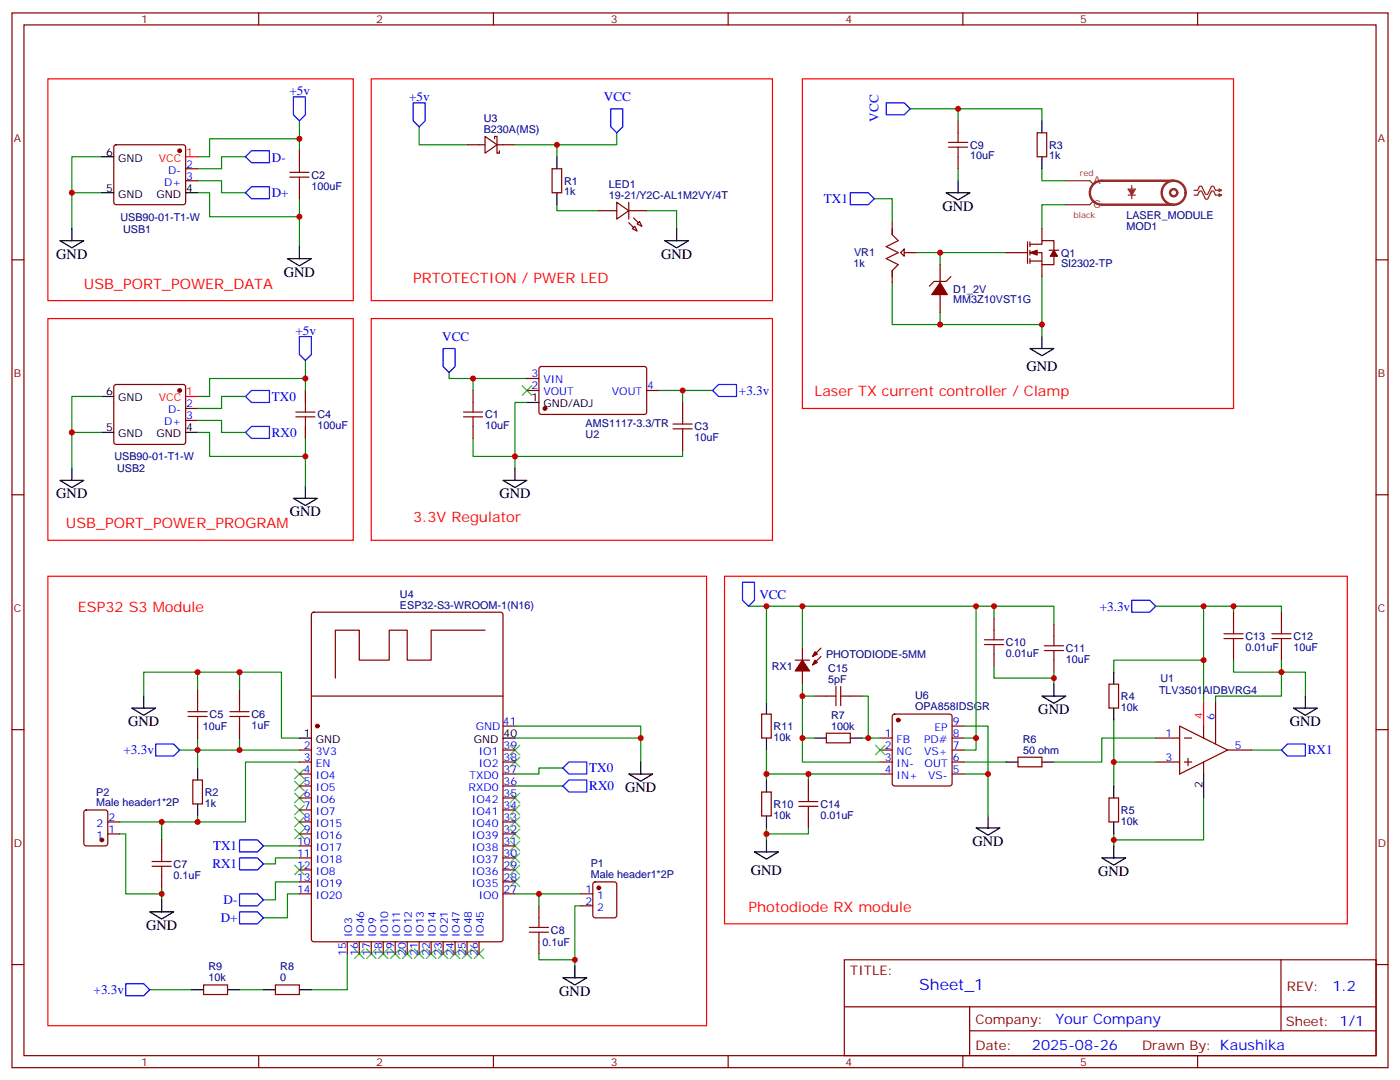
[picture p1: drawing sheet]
<svg xmlns="http://www.w3.org/2000/svg" width="412mm" height="318mm" viewBox="0 0 412 318" stroke-linecap="round" stroke-linejoin="round" font-family="sans-serif">
<g fill="none" stroke="#870000" stroke-width=".35">
<path d="M3.5 3.8h405.4v310.5h-405.4zM7.1 7.3h398.2v303.4h-398.2zM76.2 3.8v3.5M145.3 3.8v3.5M214.5 3.8v3.5M283.6 3.8v3.5M352.8 3.8v3.5M282.2 35.6v3.5M305.5 39.1h2.8v7h-2.8zM33.7 42.8l.5-.2h19.8l.5 .2 .2 .5v16.2l-.3 .5-.4 .3h-19.8l-.5-.3-.2-.5v-16.2zM54.7 49.7h3.5M54.7 53.2h3.5"/>
<path d="M88.2 44.4v3.5M88.2 55v3.5M137.6 42.6h5.3M142.9 40.1l3.5 2.5-3.5 2.5zM145.7 40.9v-.8h.7v5h.7v-.7M146.4 42.6h5.3M162.6 49.7h2.9v7h-2.9zM181.7 59.5l3.5 2.5-3.5 2.5zM185.2 59.5v5M282.2 46.1v3.6M3.5 76.5h3.6M176.4 62h5.3"/>
<path d="M185.2 62h5.3M186.3 67.3l.7-.7 .7 1.4zM187.7 65.9l.7-.7 .7 1.4zM262.8 65.5v3.6l1.8 1.7-3.5 1.8 3.5 1.8-3.5 1.7 3.5 1.8-1.8 1.8v3.5M266.3 73.3v2.1l-1-1zM266.3 74.4h3.6M276.9 77.9v5.3M296.3 74.4h6.4M302.7 71.2v6.3M303.4 71.9h3.5v-1.1h3.5v2.9M303.4 74.4h3.5v3.5h3.5v-2.5M303.4 76.8h3.5"/>
<path d="M303.4 71.2v1.4M303.4 73.7v1.4M303.4 76.1v1.4M306.9 67.3v3.5M306.9 77.9v3.5M309 73.7h2.9M405.3 76.5h3.6M276.9 86.7v5.3M280.1 81.4l-1.4 1.4h-3.5l-1.4 1.4M33.7 113.4l.5-.2h19.8l.5 .2 .2 .5v16.2l-.3 .5-.4 .2h-19.8l-.5-.2-.2-.5v-16.2zM90 114.9v3.6M139.3 114.9v3.6"/>
<path d="M155.2 114.9h3.5M155.2 111.4h3.5M159 108.1l.5-.2h30.6l.4 .7-.1 13-.6 .4-30.6-.1-.5-.6v-12.7zM190.5 114.9h3.5M201.1 118.5v3.5M54.7 120.2h3.5M54.7 123.8h3.5M90 125.5v3.5M139.3 125.5v3.5M201.1 129v3.6M3.5 145.6h3.6M405.3 145.6h3.6"/>
<path d="M92 180.4l.4-.2h55.1l.6 .4 .1 95.9-.5 .7h-55.3l-.6-.4-.1-95.9zM142.9 185.5h-15.9v8.8h-7.1v-8.8h-5.2v8.8h-8.9v-8.8h-7v14.1M234.2 194.3h4.3M236.4 190.8v10.6M241.8 193.2l-2.5 2.5M241.8 190.8l-2.5 2.4M292.8 182v3.5M292.8 192.5v3.6M310.4 183.7v3.6M310.4 194.3v3.5M363.4 180.2v3.5M363.4 190.8v3.5"/>
<path d="M377.5 180.2v3.5M377.5 190.8v3.5M3.5 214.8h3.6M58.2 203.1v3.6M58.2 213.7v3.5M70.6 203.1v3.6M70.6 213.7v3.5M91.7 204.9h56.5M148.2 213.7h3.5M224.4 210.2h2.8v7h-2.8zM239.9 204.9h3.5M243.4 215.8h7.1v2.9h-7.1z"/>
<path d="M250.5 204.9h3.5M259.3 217.2h3.5M263.1 210.4l.4-.2h16.3l.5 .2 .2 .5v19.7l-.3 .5-.4 .3h-16.3l-.5-.3-.2-.5v-19.7zM280.5 213.7h3.5M280.5 217.2h3.5M326.7 201.4h2.8v7h-2.8zM340.4 217.2h7.1M347.5 213.7l14.1 7.1-14.1 7zM348.9 217.2h2.1M354.5 213.7v3.5M358.1 206.7v12.3M405.3 214.8h3.6"/>
<path d="M24.9 238.6l.5-.2h5.6l.7 .4v9.5l-.4 .6-5.9 .1-.7-.5v-9.4zM56.8 229.6h2.8v7h-2.8zM88.2 220.8h3.5M88.2 224.3h3.5M88.2 227.8h3.5M88.2 231.4h3.5M88.2 234.9h3.5M88.2 238.4h3.5M148.2 220.8h3.5M148.2 224.3h3.5M148.2 227.8h3.5M148.2 231.4h3.5"/>
<path d="M148.2 234.9h3.5M148.2 238.4h3.5M224.4 233.1h2.8v7.1h-2.8zM238.1 229.6v3.5M259.3 220.8h3.5M259.3 224.3h3.5M259.3 227.8h3.5M280.5 220.8h3.5M280.5 224.3h3.5M280.5 227.8h3.5M299.9 222.9h7v2.8h-7zM326.7 234.9h2.8v7h-2.8z"/>
<path d="M340.4 224.3h7.1M348.9 224.3h2.1M350 223.2v2.2M354.5 224.3v3.5M361.6 220.8h7.1M31.7 245.5h3.6M31.7 241.9h3.6M47.6 247.2v3.6M47.6 257.8v3.5M88.2 245.5h3.5M88.2 241.9h3.5M88.2 249h3.5"/>
<path d="M88.2 252.5h3.5M88.2 256h3.5M88.2 259.6h3.5M148.2 245.5h3.5M148.2 241.9h3.5M148.2 249h3.5M148.2 252.5h3.5M148.2 256h3.5M148.2 259.6h3.5M174.9 259.8l.4-.2h5.7l.6 .4 .1 9.5-.5 .6-5.9 .1-.6-.5-.1-9.4zM238.1 240.2v3.5M88.2 263.1h3.5"/>
<path d="M102.3 277.2v3.5M105.8 277.2v3.5M109.4 277.2v3.5M112.9 277.2v3.5M116.4 277.2v3.5M119.9 277.2v3.5M123.5 277.2v3.5M127 277.2v3.5M130.5 277.2v3.5M134.1 277.2v3.5M137.6 277.2v3.5M141.1 277.2v3.5"/>
<path d="M148.2 263.1h3.5M158.7 266.6v3.6M158.7 277.2v3.5M171.1 263.1h3.5M171.1 266.6h3.5M3.5 283.9h3.6M60 289.9h7v2.8h-7zM81.1 289.9h7.1v2.8h-7.1zM248.7 282.5h156.6v28.2h-156.6zM248.7 296.4h156.5M285.6 296.4v14.1M377.3 282.5v20.9"/>
<path d="M405.3 283.9h3.6M76.2 310.7v3.6M145.3 310.7v3.6M214.5 310.7v3.6M283.6 310.7v3.6M285.6 303.4h119.6M352.8 310.7v3.6"/>
</g>
<g fill="none" stroke="#008700" stroke-width=".35">
<path d="M88.2 35.6v5.3h-26.5v5.2h-3.5M123.5 37.3v5.3h14.1M181.7 39.1v3.5h-30M268.1 32h38.8v3.6M282.2 32v3.6M21.2 56.7h8.8M30 46.1h-8.8v21.2M58.2 56.7h3.5v7.1h26.5v8.8M58.2 53.2h7.1v3.5h7M72.3 46.1h-7v3.6h-7.1M88.2 40.9v3.5M88.2 58.5v5.3"/>
<path d="M164 42.6v3.5M257.5 58.5h5.3v7M282.2 49.7v3.5M306.9 49.7v3.5h7.1M164 60.3v1.7h12.4M190.5 62h8.8v5.3M269.9 74.4h26.4M276.9 74.4v3.5M314 60.3h-7.1v7M262.8 83.2v12.3h44.1M276.9 92v3.5M306.9 81.4v17.7"/>
<path d="M30 116.7h-8.8v21.2M72.3 116.7h-7v3.5h-7.1M90 106.1v5.3h-28.3v5.3h-3.5M90 111.4v3.5M132.3 109.6v1.8h22.9M139.3 111.4v3.5M155.2 118.5h-3.5v15.8h-12.4v-5.3M194 114.9h15.9M201.1 114.9v3.6M21.2 127.3h8.8M58.2 123.8h7.1v3.5h7M58.2 127.3h3.5v7h28.3v8.9"/>
<path d="M90 129v5.3M201.1 132.6v1.7h-49.4v3.6M220.5 178.4h89.9v5.3M225.8 178.4v28.3M236.4 178.4v12.4M287.5 178.4v42.4h-3.5M292.8 178.4v3.6M340.4 178.4h14.1M363.4 178.4v1.8M58.2 197.8v5.3M70.6 197.8v5.3M292.8 196.1v3.5h17.6"/>
<path d="M310.4 197.8v3.6M354.5 194.3h-26.4v3.5M363.4 194.3v3.5h14.1M377.5 197.8h7v7.1M377.5 180.2v-1.8h-23v28.3M377.5 197.8v7.1h-19.4v1.8M377.5 194.3v3.5M42.3 204.9v-7.1h40.6v19.4h5.3M58.2 217.2v8.9M70.6 217.2v3.6M151.7 213.7h37v10.6M151.7 217.2h37"/>
<path d="M236.4 201.4v22.9h22.9M236.4 217.2h3.5M236.4 204.9h3.5M254 204.9h1.8v12.3M254 217.2h5.3M284 213.7h7v14.1M284 217.2h3.5M328.1 211.9v19.5M340.4 217.2h-15.8v7.1h-14.2M52.9 220.8h35.3M88.2 224.3h-15.9v17.6h-14.1v-1.7M151.7 231.4h14.1"/>
<path d="M165.8 226.1h-7.1v1.7h-7M225.8 220.8v8.8M225.8 227.8h33.5M238.1 227.8v1.8M284 227.8h7v12.4M284 224.3h12.3M328.1 224.3h12.3M354.5 234.9v12.3h-26.4v-1.7M368.7 220.8h8.8M35.3 245.5h1.7v17.6h10.6M35.3 241.9h12.3M58.2 241.9h-10.6v5.3"/>
<path d="M77.6 249h10.6M88.2 252.5h-7.1v1.8h-3.5M88.2 259.6h-7.1v5.3h-3.5M225.8 243.7v1.8M238.1 243.7v1.8h-12.3v1.7M328.1 247.2v1.8M47.6 261.3v3.6M88.2 263.1h-3.5v7.1h-7.1M151.7 263.1h19.4M158.7 263.1v3.5M171.1 266.6h-1.8v15.9h-10.6v-1.8M44.1 291.3h12.3"/>
<path d="M70.6 291.3h7M102.3 280.7v10.6h-10.6M169.3 282.5v1.8"/>
</g>
<g fill="none" stroke="#00f" stroke-width=".35">
<path d="M86.4 28.5h3.6v5.3l-1.8 1.8-1.8-1.8zM121.7 30.3h3.5v5.3l-1.7 1.7-1.8-1.7zM179.9 32h3.5v5.3l-1.7 1.8-1.8-1.8zM261.1 30.3h5.2l1.8 1.7-1.8 1.8h-5.2zM72.3 56.7l1.8-1.7h5.3v3.5h-5.3zM72.3 46.1l1.8-1.7h5.3v3.5h-5.3zM250.5 56.7h5.3l1.7 1.8-1.7 1.8h-5.3zM88.2 99.1h3.5v5.3l-1.7 1.7-1.8-1.7zM72.3 116.7l1.8-1.8h5.3v3.6h-5.3zM130.5 102.6h3.6v5.3l-1.8 1.7-1.8-1.7zM209.9 114.9l1.8-1.7h5.3v3.5h-5.3zM72.3 127.3l1.8-1.8h5.3v3.5h-5.3z"/>
<path d="M218.7 171.4h3.5v5.3l-1.7 1.7-1.8-1.7zM333.4 176.7h5.3l1.7 1.7-1.7 1.8h-5.3zM45.9 219h5.3l1.7 1.8-1.7 1.7h-5.3zM165.8 231.4l1.8-1.8h5.3v3.5h-5.3zM165.8 226.1l1.8-1.8h5.3v3.5h-5.3zM377.5 220.8l1.7-1.8h5.3v3.5h-5.3zM70.6 247.2h5.2l1.8 1.8-1.8 1.8h-5.2zM70.6 252.5h5.2l1.8 1.8-1.8 1.7h-5.2zM70.6 268.4h5.2l1.8 1.8-1.8 1.7h-5.2zM70.6 263.1h5.2l1.8 1.8-1.8 1.7h-5.2zM37 289.6h5.3l1.8 1.7-1.8 1.8h-5.3z"/>
</g>
<g fill="none" stroke="#000" stroke-width=".35">
<path d="M306.9 35.6v3.5M30 56.7h3.5M30 46.1h3.5M54.7 56.7h3.5M164 46.1v3.6M164 56.7v3.6M278.7 56.7h7.1l-3.6 2.1zM282.2 53.2v3.5M306.9 46.1v3.6M17.6 70.8h7.1l-3.5 2.2zM21.2 67.3v3.5M84.7 76.1h7l-3.5 2.1z"/>
<path d="M88.2 72.6v3.5M195.8 70.8h7l-3.5 2.2zM199.3 67.3v3.5M306.9 99.1v3.5M30 116.7h3.5M155.2 118.5h3.5M303.4 102.6h7l-3.5 2.1zM21.2 137.9v3.5M30 127.3h3.5M54.7 127.3h3.5M151.7 137.9v3.5M17.6 141.4h7.1l-3.5 2.1z"/>
<path d="M86.4 146.7h7.1l-3.5 2.1zM90 143.2v3.5M148.2 141.4h7l-3.5 2.1zM328.1 197.8v3.6M38.8 208.4h7.1l-3.6 2.1zM42.3 204.9v3.5M88.2 217.2h3.5M148.2 217.2h3.5M225.8 206.7v3.5M225.8 217.2v3.6M239.9 217.2h3.5M250.5 217.2h3.5"/>
<path d="M306.9 204.9h7.1l-3.6 2.1zM310.4 201.4v3.5M328.1 208.4v3.5M381 208.4h7.1l-3.6 2.1zM384.5 204.9v3.5M58.2 226.1v3.5M58.2 236.6v3.6M185.2 227.8h7.1l-3.6 2.1zM188.7 224.3v3.5M225.8 229.6v3.5M296.3 224.3h3.6M306.9 224.3h3.5"/>
<path d="M328.1 231.4v3.5M354.5 227.8v7.1M222.2 250.8h7.1l-3.5 2.1zM225.8 240.2v3.5M225.8 247.2v3.6M287.5 243.7h7.1l-3.6 2.1zM291 240.2v3.5M324.6 252.5h7l-3.5 2.1zM328.1 241.9v3.6M328.1 249v3.5M44.1 268.4h7.1l-3.6 2.1zM47.6 264.9v3.5"/>
<path d="M56.4 291.3h3.6M67 291.3h3.6M77.6 291.3h3.5M88.2 291.3h3.5M165.8 287.8h7.1l-3.6 2.1zM169.3 284.3v3.5"/>
</g>
<g fill="none" stroke="#3c3" stroke-width=".35">
<path d="M153.8 113.5l2.8 2.8M156.6 113.5l-2.8 2.8M150.3 219.4l2.8 2.8M153.1 219.4l-2.8 2.8M257.9 219.4l2.8 2.8M260.7 219.4l-2.8 2.8M86.8 237l2.8 2.8M86.8 233.5l2.8 2.8M86.8 229.9l2.8 2.9M86.8 226.4l2.8 2.8M89.6 237l-2.8 2.8M89.6 233.5l-2.8 2.8"/>
<path d="M89.6 229.9l-2.8 2.9M89.6 226.4l-2.8 2.8M150.3 237l2.8 2.8M150.3 233.5l2.8 2.8M150.3 222.9l2.8 2.8M153.1 233.5l-2.8 2.8M153.1 237l-2.8 2.8M153.1 222.9l-2.8 2.8M86.8 254.6l2.8 2.9M86.8 244.1l2.8 2.8M86.8 240.5l2.8 2.8M89.6 254.6l-2.8 2.9"/>
<path d="M89.6 244.1l-2.8 2.8M89.6 240.5l-2.8 2.8M150.3 258.2l2.8 2.8M150.3 254.6l2.8 2.9M150.3 251.1l2.8 2.8M150.3 247.6l2.8 2.8M150.3 244.1l2.8 2.8M150.3 240.5l2.8 2.8M153.1 258.2l-2.8 2.8M153.1 254.6l-2.8 2.9M153.1 251.1l-2.8 2.8M153.1 247.6l-2.8 2.8"/>
<path d="M153.1 244.1l-2.8 2.8M153.1 240.5l-2.8 2.8M104.4 279.3l2.8 2.9M107.2 279.3l-2.8 2.9M107.9 279.3l2.9 2.9M110.8 279.3l-2.9 2.9M111.5 279.3l2.8 2.9M114.3 279.3l-2.8 2.9M115 279.3l2.8 2.9M117.8 279.3l-2.8 2.9M118.5 279.3l2.9 2.9M121.4 279.3l-2.9 2.9"/>
<path d="M122.1 279.3l2.8 2.9M124.9 279.3l-2.8 2.9M125.6 279.3l2.8 2.9M128.4 279.3l-2.8 2.9M129.1 279.3l2.8 2.9M131.9 279.3l-2.8 2.9M132.6 279.3l2.9 2.9M135.5 279.3l-2.9 2.9M136.2 279.3l2.8 2.9M139 279.3l-2.8 2.9M139.7 279.3l2.8 2.9M142.5 279.3l-2.8 2.9"/>
</g>
<g fill="none" stroke="#a10000" stroke-width=".35">
<path d="M282.2 39.1v2.8M85.4 52.1h5.6M85.4 50.7h5.6M88.2 47.9v2.8M88.2 52.1v2.9M279.4 43.3h5.6M279.4 41.9h5.6M282.2 43.3v2.8M90 118.5v2.8M139.3 118.5v2.8M87.1 122.7h5.7M87.1 121.3h5.7"/>
<path d="M90 122.7v2.8M136.5 122.7h5.7M136.5 121.3h5.7M139.3 122.7v2.8M198.3 126.2h5.6M198.3 124.8h5.6M201.1 122v2.8M201.1 126.2v2.8M290 189.7h5.6M290 188.3h5.6M292.8 185.5v2.8M292.8 189.7v2.8"/>
<path d="M307.6 191.5h5.7M307.6 190.1h5.7M310.4 187.3v2.8M310.4 191.5v2.8M360.5 188h5.7M360.5 186.5h5.7M363.4 183.7v2.8M363.4 188v2.8M374.6 188h5.7M374.6 186.5h5.7M377.5 183.7v2.8M377.5 188v2.8"/>
<path d="M55.4 210.9h5.6M55.4 209.5h5.6M58.2 206.7v2.8M58.2 210.9v2.8M67.7 210.9h5.7M67.7 209.5h5.7M70.6 206.7v2.8M70.6 210.9v2.8M243.4 204.9h2.8M246.2 202.1v5.6M247.6 202.1v5.6M247.6 204.9h2.9"/>
<path d="M235.3 237.3h5.6M235.3 235.9h5.6M238.1 233.1v2.8M238.1 237.3v2.9M44.8 255h5.6M44.8 253.6h5.6M47.6 250.8v2.8M47.6 255v2.8M155.9 274.4h5.7M155.9 273h5.7M158.7 270.2v2.8M158.7 274.4v2.8"/>
</g>
<g fill="#870000" stroke="#870000" stroke-width=".35">
<path d="M240.1 194.3l.7 .7-1.5 .7z"/>
<path d="M240.1 191.8l.7 .7-1.5 .7z"/>
<path d="M236.4 194.3l2.1 3.2h-4.3z"/>
<path d="M276.9 83.2l2.1 3.5h-4.5z"/>
<path d="M186.6 64.1l1.4 1.4z"/>
<path d="M185.2 65.5l1.4 1.5z"/>
<path d="M303.4 74.4l2.1-.7v1.4z"/>
<path d="M310.4 73.7l1.1 1.7h-2.1z"/>
<circle cx="30" cy="247.2" r=".53"/>
<circle cx="176.4" cy="261.3" r=".53"/>
<circle cx="93.5" cy="213.7" r=".53"/>
<circle cx="52.9" cy="114.9" r=".53"/>
<circle cx="160.5" cy="120.2" r=".53"/>
<circle cx="52.9" cy="44.4" r=".53"/>
<circle cx="264.6" cy="211.9" r=".53"/>
</g>
<path d="M14.1 23.2h90v65.3h-90zM109.4 23.2h118.1v65.3h-118.1zM236.4 23.2h127v97h-127zM54.7 46.1h3.5M14.1 93.8h90v65.2h-90zM109.4 93.8h118.1v65.2h-118.1zM54.7 116.7h3.5M14.1 169.6h194v132.3h-194zM213.4 169.6h183.5v102.3h-183.5zM354.5 206.7v7" fill="none" stroke="#f00" stroke-width=".35"/>
<g fill="none" stroke="#8c2424" stroke-width=".71">
<path d="M345.7 53.2h-21.1a3.5 3.5 0 0 0-3.6 3.5 3.5 3.5 0 0 0 3.6 3.6h21.1"/>
<circle cx="345.7" cy="56.7" r="1.06"/>
<circle cx="345.7" cy="56.7" r="3.5"/>
</g>
<path d="M314 53.2h7l1.1 1.1M322.1 59.2l-1.1 1.1h-7M332.3 57.4h2.1M332.3 55.7h2.1l-1 1.7zM332.7 56h1.4l-.7 .7zM333 56.4h.7l-.3 .7zM333.4 54.6v1.1M333.4 57.4v1.1M351.7 56h1.1l.3-.7a.53 .53 0 0 1 .6-.5 .53 .53 0 0 1 .5 .5l.7 1.4a.53 .53 0 0 0 .5 .6 .53 .53 0 0 0 .6-.6l.7-1.4a.53 .53 0 0 1 .5-.5 .53 .53 0 0 1 .5 .5l.4 .7h1.7M351.7 57.4h1.1l.3-.7a.53 .53 0 0 1 .6-.5 .53 .53 0 0 1 .5 .5l.7 1.4a.53 .53 0 0 0 .5 .6 .53 .53 0 0 0 .6-.6l.7-1.4a.53 .53 0 0 1 .5-.5 .53 .53 0 0 1 .5 .5l.4 .7h1.7M359.1 55.7l.7 .3-.7 .4zM359.1 57.1l.7 .3-.7 .4z" fill="none" stroke="#8c2424" stroke-width=".35"/>
<g fill="#c00">
<circle cx="363.4" cy="178.4" r=".88"/>
<circle cx="328.1" cy="247.2" r=".88"/>
<circle cx="276.9" cy="95.5" r=".88"/>
<circle cx="188.7" cy="217.2" r=".88"/>
<circle cx="169.3" cy="282.5" r=".88"/>
<circle cx="158.8" cy="263.1" r=".88"/>
<circle cx="47.6" cy="263.1" r=".88"/>
<circle cx="47.6" cy="241.9" r=".88"/>
<circle cx="58.2" cy="241.9" r=".88"/>
<circle cx="70.6" cy="220.8" r=".88"/>
<circle cx="70.6" cy="197.8" r=".88"/>
<circle cx="58.2" cy="220.8" r=".88"/>
<circle cx="58.2" cy="197.8" r=".88"/>
<circle cx="164" cy="42.6" r=".88"/>
<circle cx="90" cy="111.4" r=".88"/>
<circle cx="88.2" cy="40.9" r=".88"/>
<circle cx="21.2" cy="127.3" r=".88"/>
<circle cx="90" cy="134.3" r=".88"/>
<circle cx="201.1" cy="114.9" r=".88"/>
<circle cx="151.7" cy="134.3" r=".88"/>
<circle cx="139.3" cy="111.4" r=".88"/>
<circle cx="88.2" cy="63.8" r=".88"/>
<circle cx="21.2" cy="56.7" r=".88"/>
<circle cx="377.5" cy="197.8" r=".88"/>
<circle cx="354.5" cy="194.3" r=".88"/>
<circle cx="354.5" cy="178.4" r=".88"/>
<circle cx="236.4" cy="178.4" r=".88"/>
<circle cx="292.8" cy="178.4" r=".88"/>
<circle cx="287.5" cy="178.4" r=".88"/>
<circle cx="236.4" cy="217.2" r=".88"/>
<circle cx="291" cy="227.8" r=".88"/>
<circle cx="225.8" cy="178.4" r=".88"/>
<circle cx="225.8" cy="227.8" r=".88"/>
<circle cx="287.5" cy="217.2" r=".88"/>
<circle cx="310.4" cy="199.6" r=".88"/>
<circle cx="238.1" cy="227.8" r=".88"/>
<circle cx="225.8" cy="245.5" r=".88"/>
<circle cx="255.8" cy="217.2" r=".88"/>
<circle cx="236.4" cy="204.9" r=".88"/>
<circle cx="306.9" cy="95.5" r=".88"/>
<circle cx="282.2" cy="32" r=".88"/>
<circle cx="276.9" cy="74.4" r=".88"/>
<circle cx="328.1" cy="224.3" r=".88"/>
</g>
<text font-size="4.6" fill="#00f" x="270.8" y="291.5">Sheet_1</text>
<g font-size="4.2">
<text x="277.6" y="62">GND</text>
<text x="16.6" y="76.1">GND</text>
<text x="194.7" y="76.1">GND</text>
<text x="83.6" y="81.4">GND</text>
<text x="302.3" y="109.3">GND</text>
<text x="16.6" y="146.7">GND</text>
<text x="147.1" y="146.7">GND</text>
<text x="85.4" y="152">GND</text>
<text x="37.7" y="213.7">GND</text>
<text x="305.9" y="210.2">GND</text>
<text x="379.9" y="213.7">GND</text>
<text x="184.1" y="233.1">GND</text>
<text x="286.5" y="249">GND</text>
<text x="221.2" y="257.5">GND</text>
<text x="323.5" y="257.8">GND</text>
<text x="43" y="273.7">GND</text>
<text x="164.7" y="293.1">GND</text>
</g>
<g font-size="4.2" fill="#f00">
<text x="121.7" y="83.2">PRTOTECTION / PWER LED</text>
<text x="24.7" y="84.9">USB_PORT_POWER_DATA</text>
<text x="239.9" y="116.7">Laser TX current controller / Clamp</text>
<text x="19.4" y="155.5">USB_PORT_POWER_PROGRAM</text>
<text x="121.7" y="153.7">3.3V Regulator</text>
<text x="22.9" y="180.2">ESP32 S3 Module</text>
<text x="220.5" y="268.4">Photodiode RX module</text>
</g>
<g font-size="4.2" fill="#00f">
<text x="392.5" y="291.8">1.2</text>
<text x="310.9" y="301.3">Your Company</text>
<text x="304" y="309.1">2025-08-26</text>
</g>
<g font-size="3.9" fill="#00f">
<text x="85.2" y="28.1">+5v</text>
<text x="120.5" y="29.8">+5v</text>
<text x="177.9" y="29.7">VCC</text>
<text x="258.8" y="35.8" transform="rotate(-90 258.8 35.8)">VCC</text>
<text x="80.1" y="47.5">D-</text>
<text x="80.1" y="58.1">D+</text>
<text x="242.7" y="59.7">TX1</text>
<text x="87" y="98.6">+5v</text>
<text x="130.3" y="100.3">VCC</text>
<text x="80.1" y="118">TX0</text>
<text x="217.7" y="116.2">+3.3v</text>
<text x="80.1" y="128.6">RX0</text>
<text x="223.7" y="176.2">VCC</text>
<text x="323.9" y="179.7">+3.3v</text>
<text x="36.4" y="222">+3.3v</text>
<text x="173.6" y="227.4">TX0</text>
<text x="385.2" y="222.1">RX1</text>
<text x="173.6" y="232.7">RX0</text>
<text x="62.7" y="250.2">TX1</text>
<text x="62.6" y="255.5">RX1</text>
<text x="65.9" y="266.1">D-</text>
<text x="65" y="271.4">D+</text>
<text x="27.6" y="292.6">+3.3v</text>
</g>
<g font-size="3.9" fill="#800">
<text x="250.5" y="287.1">TITLE:</text>
<text x="379.1" y="291.8">REV:</text>
<text x="287.4" y="301.3">Company:</text>
<text x="378.7" y="301.9">Sheet: 1/1</text>
<text x="287.4" y="309">Date:</text>
<text x="336.4" y="309.1">Drawn By: Kaushika</text>
</g>
<g font-size="3.2" fill="#800">
<text x="41.6" y="6.8">1</text>
<text x="110.8" y="6.8">2</text>
<text x="179.9" y="6.8">3</text>
<text x="249.1" y="6.8">4</text>
<text x="318.2" y="6.8">5</text>
<text x="4.1" y="41.9">A</text>
<text x="405.9" y="41.9">A</text>
<text x="4.1" y="111.1">B</text>
<text x="405.9" y="111.1">B</text>
<text x="4.1" y="180.2">C</text>
<text x="405.9" y="180.2">C</text>
<text x="4.1" y="249.3">D</text>
<text x="405.9" y="249.3">D</text>
<text x="41.6" y="313.7">1</text>
<text x="110.8" y="313.7">2</text>
<text x="179.9" y="313.7">3</text>
<text x="249.1" y="313.7">4</text>
<text x="318.2" y="313.7">5</text>
</g>
<g font-size="3.2" fill="#000080">
<text x="142.5" y="35.9">U3</text>
<text x="142.5" y="39.1">B230A(MS)</text>
<text x="285.8" y="46.9">10uF</text>
<text x="285.8" y="43.8">C9</text>
<text x="309" y="46.9">1k</text>
<text x="309" y="43.8">R3</text>
<text x="91.7" y="52.6">C2</text>
<text x="91.7" y="55.8">100uF</text>
<text x="166.2" y="57.5">1k</text>
<text x="166.2" y="54.3">R1</text>
<text x="179.3" y="58.5">19-21/Y2C-AL1M2VY/4T</text>
<text x="179.3" y="55.3">LED1</text>
<text x="35.5" y="64.9">USB90-01-T1-W</text>
<text x="331.8" y="64.5">LASER_MODULE</text>
<text x="36.3" y="68.4">USB1</text>
<text x="331.8" y="67.7">MOD1</text>
<text x="251.6" y="75.5">VR1</text>
<text x="312.6" y="75.5">Q1</text>
<text x="251.5" y="78.7">1k</text>
<text x="312.6" y="78.7">SI2302-TP</text>
<text x="280.8" y="89.3">MM3Z10VST1G</text>
<text x="280.8" y="86.1">D1_2V</text>
<text x="93.5" y="123.1">C4</text>
<text x="142.9" y="123.1">C1</text>
<text x="172.5" y="125.6">AMS1117-3.3/TR</text>
<text x="93.5" y="126.4">100uF</text>
<text x="142.9" y="126.3">10uF</text>
<text x="172.5" y="128.8">U2</text>
<text x="204.6" y="129.8">10uF</text>
<text x="204.6" y="126.7">C3</text>
<text x="33.7" y="135.5">USB90-01-T1-W</text>
<text x="34.5" y="139">USB2</text>
<text x="117.8" y="179.1">ESP32-S3-WROOM-1(N16)</text>
<text x="117.8" y="176">U4</text>
<text x="296.3" y="190.2">C10</text>
<text x="314" y="191.9">C11</text>
<text x="366.9" y="191.6">0.01uF</text>
<text x="366.9" y="188.4">C13</text>
<text x="381" y="191.6">10uF</text>
<text x="381" y="188.4">C12</text>
<text x="227.4" y="197.2">RX1</text>
<text x="243.3" y="193.7">PHOTODIODE-5MM</text>
<text x="243.9" y="197.8">C15</text>
<text x="296.3" y="193.3">0.01uF</text>
<text x="314" y="195.1">10uF</text>
<text x="243.9" y="201">5pF</text>
<text x="341.9" y="200.7">U1</text>
<text x="269.5" y="209">OPA858IDSGR</text>
<text x="269.5" y="205.8">U6</text>
<text x="330.2" y="209.2">10k</text>
<text x="330.2" y="206">R4</text>
<text x="341.4" y="204.3">TLV3501AIDBVRG4</text>
<text x="59.7" y="214.9">10uF</text>
<text x="61.7" y="211.3">C5</text>
<text x="74.1" y="214.5">1uF</text>
<text x="74.1" y="211.3">C6</text>
<text x="227.9" y="214.8">R11</text>
<text x="244.8" y="214.8">100k</text>
<text x="244.8" y="211.6">R7</text>
<text x="227.9" y="218.1">10k</text>
<text x="301.3" y="218.6">R6</text>
<text x="301.4" y="221.9">50 ohm</text>
<text x="28.3" y="237.3">Male header1*2P</text>
<text x="28.3" y="234.2">P2</text>
<text x="60.3" y="237.4">1k</text>
<text x="60.3" y="234.3">R2</text>
<text x="227.9" y="237.8">R10</text>
<text x="241.7" y="237.8">C14</text>
<text x="330.2" y="239.6">R5</text>
<text x="227.9" y="241">10k</text>
<text x="241.7" y="241">0.01uF</text>
<text x="330.2" y="242.7">10k</text>
<text x="51.2" y="255.4">C7</text>
<text x="174" y="255.2">P1</text>
<text x="51.2" y="258.6">0.1uF</text>
<text x="174" y="258.4">Male header1*2P</text>
<text x="162.3" y="274.8">C8</text>
<text x="159.8" y="278.4">0.1uF</text>
<text x="61.4" y="285.6">R9</text>
<text x="82.6" y="285.6">R8</text>
<text x="61.4" y="288.9">10k</text>
<text x="82.6" y="288.9">0</text>
</g>
<g font-size="3.2">
<text x="31.3" y="45.8">6</text>
<text x="34.8" y="47.6">GND</text>
<text x="31.3" y="56.4">5</text>
<text x="34.8" y="58.1">GND</text>
<text x="46.1" y="58.1">GND</text>
<text x="54.9" y="56.4">4</text>
<text x="31.3" y="116.3">6</text>
<text x="34.8" y="118.1">GND</text>
<text x="156.6" y="118.1">1</text>
<text x="160.1" y="119.9">GND/ADJ</text>
<text x="31.3" y="126.9">5</text>
<text x="34.8" y="128.7">GND</text>
<text x="46.1" y="128.7">GND</text>
<text x="54.9" y="126.9">4</text>
<text x="89.5" y="216.9">1</text>
<text x="93" y="218.7">GND</text>
<text x="139.6" y="218.7">GND</text>
<text x="148.3" y="216.9">40</text>
<text x="354.2" y="232" transform="rotate(-90 354.2 232)">2</text>
</g>
<g font-size="3.2" fill="#f00">
<text x="46.8" y="47.6">VCC</text>
<text x="54.9" y="45.8">1</text>
<text x="46.8" y="118.1">VCC</text>
<text x="54.9" y="116.3">1</text>
<text x="354.2" y="211.6" transform="rotate(-90 354.2 211.6)">4</text>
</g>
<g font-size="3.2" fill="#00f">
<text x="49.5" y="51.1">D-</text>
<text x="54.9" y="49.3">2</text>
<text x="54.9" y="52.8">3</text>
<text x="48.3" y="54.6">D+</text>
<text x="156.6" y="111.1">3</text>
<text x="160.1" y="112.8">VIN</text>
<text x="54.9" y="119.9">2</text>
<text x="156.6" y="114.6">2</text>
<text x="160.1" y="116.3">VOUT</text>
<text x="180.3" y="116.3">VOUT</text>
<text x="190.7" y="114.6">4</text>
<text x="48.3" y="125.2">D+</text>
<text x="49.5" y="121.6">D-</text>
<text x="54.9" y="123.4">3</text>
<text x="140.2" y="214.8">GND</text>
<text x="148.2" y="213.4">41</text>
<text x="275.2" y="215.1">EP</text>
<text x="280.6" y="213.4">9</text>
<text x="357.7" y="211.9" transform="rotate(-90 357.7 211.9)">6</text>
<text x="89.5" y="220.4">2</text>
<text x="148.3" y="220.4">39</text>
<text x="260.6" y="216.9">1</text>
<text x="260.6" y="220.4">2</text>
<text x="264.1" y="218.7">FB</text>
<text x="272.2" y="218.7">PD#</text>
<text x="280.6" y="220.4">7</text>
<text x="280.6" y="216.9">8</text>
<text x="343.4" y="216.9">1</text>
<text x="363.7" y="220.4">5</text>
<text x="89.5" y="223.9">3</text>
<text x="89.5" y="227.5">4</text>
<text x="93" y="222.2">3V3</text>
<text x="93" y="225.7">EN</text>
<text x="141" y="225.7">IO2</text>
<text x="141" y="222.2">IO1</text>
<text x="148.3" y="227.5">37</text>
<text x="148.3" y="223.9">38</text>
<text x="260.6" y="223.9">3</text>
<text x="260.6" y="227.5">4</text>
<text x="264.1" y="222.2">NC</text>
<text x="264.1" y="225.7">IN-</text>
<text x="272.2" y="222.2">VS+</text>
<text x="272.4" y="225.7">OUT</text>
<text x="280.6" y="227.5">5</text>
<text x="280.6" y="223.9">6</text>
<text x="343.4" y="223.9">3</text>
<text x="89.5" y="231">5</text>
<text x="93" y="229.2">IO4</text>
<text x="93" y="232.8">IO5</text>
<text x="138" y="232.8">RXD0</text>
<text x="138.3" y="229.2">TXD0</text>
<text x="148.3" y="231">36</text>
<text x="264.1" y="229.2">IN+</text>
<text x="273.4" y="229.2">VS-</text>
<text x="89.5" y="234.5">6</text>
<text x="89.5" y="238.1">7</text>
<text x="93" y="236.3">IO6</text>
<text x="93" y="239.8">IO7</text>
<text x="139" y="239.8">IO41</text>
<text x="139" y="236.3">IO42</text>
<text x="148.3" y="238.1">34</text>
<text x="148.3" y="234.5">35</text>
<text x="28.4" y="243.3">2</text>
<text x="31.9" y="245.1">1</text>
<text x="31.9" y="241.6">2</text>
<text x="89.5" y="241.6">8</text>
<text x="89.5" y="245.1">9</text>
<text x="93" y="243.3">IO15</text>
<text x="139" y="243.3">IO40</text>
<text x="148.3" y="245.1">32</text>
<text x="148.3" y="241.6">33</text>
<text x="28.4" y="246.9">1</text>
<text x="87.5" y="248.6">10</text>
<text x="93" y="246.9">IO16</text>
<text x="93" y="250.4">IO17</text>
<text x="139" y="250.4">IO38</text>
<text x="139" y="246.9">IO39</text>
<text x="148.3" y="248.6">31</text>
<text x="87.5" y="252.2">11</text>
<text x="87.5" y="255.7">12</text>
<text x="93" y="253.9">IO18</text>
<text x="93" y="257.5">IO8</text>
<text x="139" y="257.5">IO36</text>
<text x="139" y="253.9">IO37</text>
<text x="148.3" y="255.7">29</text>
<text x="148.3" y="252.2">30</text>
<text x="87.5" y="259.2">13</text>
<text x="87.5" y="262.7">14</text>
<text x="93" y="261">IO19</text>
<text x="139" y="261">IO35</text>
<text x="148.3" y="262.7">27</text>
<text x="148.3" y="259.2">28</text>
<text x="172.4" y="262.7">1</text>
<text x="93" y="264.5">IO20</text>
<text x="141" y="264.5">IO0</text>
<text x="172.4" y="266.3">2</text>
<text x="175.9" y="264.5">1</text>
<text x="175.9" y="268">2</text>
<text x="103.7" y="275.9" transform="rotate(-90 103.7 275.9)">IO3</text>
<text x="107.2" y="275.9" transform="rotate(-90 107.2 275.9)">IO46</text>
<text x="110.8" y="275.9" transform="rotate(-90 110.8 275.9)">IO9</text>
<text x="114.3" y="275.9" transform="rotate(-90 114.3 275.9)">IO10</text>
<text x="117.8" y="275.9" transform="rotate(-90 117.8 275.9)">IO11</text>
<text x="121.4" y="275.9" transform="rotate(-90 121.4 275.9)">IO12</text>
<text x="124.9" y="275.9" transform="rotate(-90 124.9 275.9)">IO13</text>
<text x="128.4" y="275.9" transform="rotate(-90 128.4 275.9)">IO14</text>
<text x="131.9" y="275.9" transform="rotate(-90 131.9 275.9)">IO21</text>
<text x="135.5" y="275.9" transform="rotate(-90 135.5 275.9)">IO47</text>
<text x="139" y="275.9" transform="rotate(-90 139 275.9)">IO48</text>
<text x="142.5" y="275.9" transform="rotate(-90 142.5 275.9)">IO45</text>
<text x="102" y="281.4" transform="rotate(-90 102 281.4)">15</text>
<text x="105.5" y="281.4" transform="rotate(-90 105.5 281.4)">16</text>
<text x="109" y="281.4" transform="rotate(-90 109 281.4)">17</text>
<text x="112.5" y="281.4" transform="rotate(-90 112.5 281.4)">18</text>
<text x="116.1" y="281.4" transform="rotate(-90 116.1 281.4)">19</text>
<text x="119.6" y="281.4" transform="rotate(-90 119.6 281.4)">20</text>
<text x="123.1" y="281.4" transform="rotate(-90 123.1 281.4)">21</text>
<text x="126.6" y="281.4" transform="rotate(-90 126.6 281.4)">22</text>
<text x="130.2" y="281.4" transform="rotate(-90 130.2 281.4)">23</text>
<text x="133.7" y="281.4" transform="rotate(-90 133.7 281.4)">24</text>
<text x="137.2" y="281.4" transform="rotate(-90 137.2 281.4)">25</text>
<text x="140.8" y="281.4" transform="rotate(-90 140.8 281.4)">26</text>
</g>
<g font-size="3.2" fill="#8d2323">
<text x="322.1" y="54.3">A</text>
<text x="322.1" y="61.3">C</text>
</g>
<g font-size="2.5" fill="#8d2323">
<text x="318.1" y="51.8">red</text>
<text x="316.2" y="64.1">black</text>
</g>
</svg>
